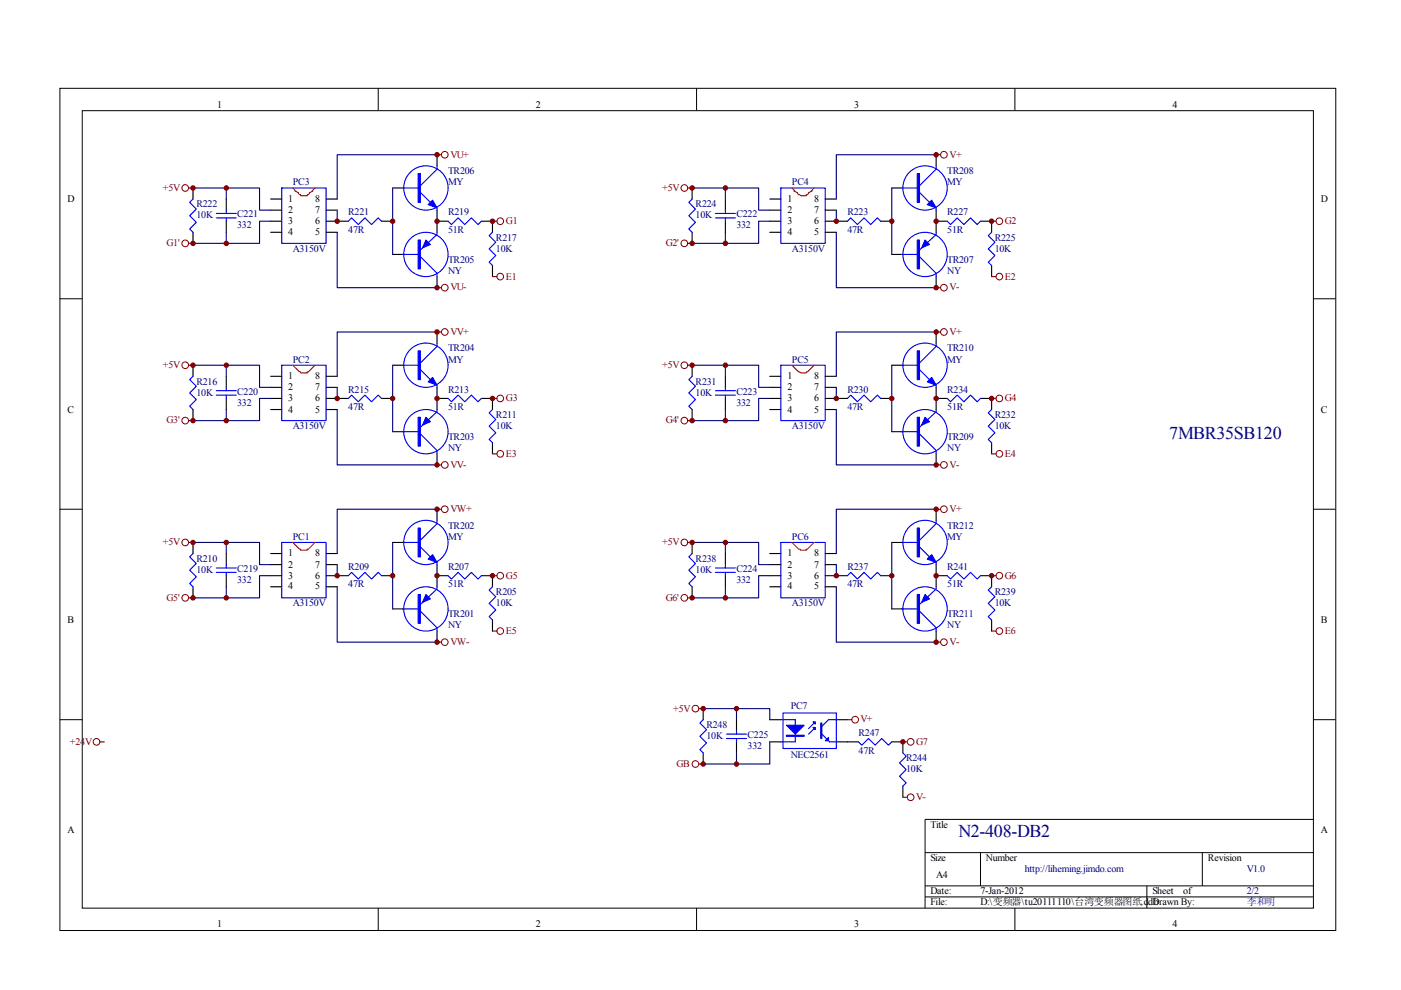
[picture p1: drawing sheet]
<svg xmlns="http://www.w3.org/2000/svg" width="297mm" height="210mm" viewBox="0 0 297 210" stroke-linecap="round" stroke-linejoin="round" font-family="sans-serif">
<g fill="none" stroke="#000" stroke-width=".21">
<path d="M12.7 18.7h270.5v178.6h-270.5zM80.2 18.7v4.7M147.7 18.7v4.7M215.2 18.7v4.7M17.4 23.5h261.1v169h-261.1zM12.7 63.3h4.7M278.4 63.3h4.7M12.7 108h4.7M278.4 108h4.7M12.7 152.6h4.7M278.4 152.6h4.7M278.4 173.7h-82.3v18.8"/>
<path d="M80.2 192.5v4.7M147.7 192.5v4.7M196.1 180.8h82.3M196.1 187.8h82.3M196.1 190.2h82.3M207.9 180.8v7M215.2 192.5v4.7M243.2 187.8v4.7M254.9 180.8v7"/>
</g>
<g fill="none" stroke="#000" stroke-width=".23">
<path d="M40.9 39.9v2.3M83.2 39.9h2.4M92.7 32.8v2.4M146.7 39.9v2.3M189.1 39.9h2.3M198.5 32.8v2.4M40.9 49.3v2.3M48 42.2v2.4M48 46.9v2.4M57.4 42.2h2.3M57.4 44.6h2.3M57.4 46.9h2.3"/>
<path d="M57.4 49.3h2.3M69.1 42.2h2.4M69.1 44.6h2.4M69.1 46.9h4.7M69.1 49.3h2.4M80.9 46.9h2.3M83.2 53.9h2.4M92.7 46.9h2.3M92.7 44.6v4.7M92.7 58.6v2.4M102.1 46.9h2.3v2.4M104.4 56.3v2.3"/>
<path d="M146.7 49.3v2.3M153.8 42.2v2.4M153.8 46.9v2.4M163.2 42.2h2.4M163.2 44.6h2.4M163.2 46.9h2.4M163.2 49.3h2.4M175 42.2h2.3M175 44.6h2.3M175 46.9h4.7M175 49.3h2.3M186.7 46.9h2.4"/>
<path d="M189.1 53.9h2.3M198.5 44.6v4.7M198.5 58.6v2.4M198.5 46.9h2.3M207.9 46.9h2.3v2.4M210.2 56.3v2.3M40.9 77.4v2.4M48 79.8v2.3M57.4 79.8h2.3M69.1 79.8h2.4M83.2 77.4h2.4M92.7 70.4v2.3"/>
<path d="M146.7 77.4v2.4M153.8 79.8v2.3M163.2 79.8h2.4M175 79.8h2.3M189.1 77.4h2.3M198.5 70.4v2.3M40.9 86.8v2.4M48 84.5v2.3M57.4 82.1h2.3M57.4 84.5h2.3M57.4 86.8h2.3M69.1 82.1h2.4"/>
<path d="M69.1 84.5h4.7M69.1 86.8h2.4M80.9 84.5h2.3M83.2 91.5h2.4M92.7 84.5h2.3M92.7 82.1v4.7M92.7 96.2v2.4M102.1 84.5h2.3v2.3M104.4 93.9v2.3M146.7 86.8v2.4M153.8 84.5v2.3M163.2 82.1h2.4"/>
<path d="M163.2 84.5h2.4M163.2 86.8h2.4M175 82.1h2.3M175 84.5h4.7M175 86.8h2.3M186.7 84.5h2.4M189.1 91.5h2.3M198.5 84.5h2.3M198.5 82.1v4.7M198.5 96.2v2.4M207.9 84.5h2.3v2.3M210.2 93.9v2.3"/>
<path d="M40.9 115v2.4M48 117.4v2.3M57.4 117.4h2.3M57.4 119.7h2.3M69.1 117.4h2.4M69.1 119.7h2.4M83.2 115h2.4M92.7 108v2.3M92.7 119.7v4.7M146.7 115v2.4M153.8 117.4v2.3M163.2 117.4h2.4"/>
<path d="M163.2 119.7h2.4M175 117.4h2.3M175 119.7h2.3M189.1 115h2.3M198.5 108v2.3M198.5 119.7v4.7M40.9 124.4v2.4M48 122.1v2.3M57.4 122.1h2.3M57.4 124.4h2.3M69.1 122.1h4.7M69.1 124.4h2.4"/>
<path d="M80.9 122.1h2.3M83.2 129.1h2.4M92.7 122.1h2.3M92.7 133.8v2.4M102.1 122.1h2.3v2.3M104.4 131.5v2.3M146.7 124.4v2.4M153.8 122.1v2.3M163.2 122.1h2.4M163.2 124.4h2.4M175 122.1h4.7M175 124.4h2.3"/>
<path d="M186.7 122.1h2.4M189.1 129.1h2.3M198.5 133.8v2.4M198.5 122.1h2.3M207.9 122.1h2.3v2.3M210.2 131.5v2.3M149.1 150.2v2.4M149.1 159.6v2.4M156.2 152.6v2.3M156.2 157.3v2.3M163.2 152.6h2.4M163.2 157.3h2.4"/>
<path d="M177.3 152.6h2.4M177.3 157.3h4.7M189.1 157.3h2.3v2.3M191.4 166.7v2.3"/>
</g>
<g fill="none" stroke="#00f" stroke-width=".23">
<path d="M59.7 39.9h9.4v11.7h-9.4zM85.6 39.9h3.5M92.7 35.2v.7l-3.6 3.5M165.6 39.9h9.4v11.7h-9.4zM191.4 39.9h3.6M198.5 35.2v.7l-3.5 3.5M40.9 42.2l-.7 .7 1.4 1.4-1.4 1.4 1.4 1.4-1.4 1.4 .7 .8M45.9 45.3h4.2M45.9 46.2h4.2M48 44.6v.7M48 46.2v.7M73.8 46.9l.7-.7 1.5 1.4 1.4-1.4 1.4 1.4 1.4-1.4 .7 .7"/>
<path d="M85.4 53.9h3.3M89.1 54.4l3.6 3.5v.7M89.1 40.8l2.1 2.1M92.7 49.3v.4l-3.6 3.3M92.7 44.1v.5M95 46.9l.7 .7 1.4-1.4 1.4 1.4 1.4-1.4 1.5 1.4 .7-.7M104.4 49.3l-.7 .7 1.4 1.4-1.4 1.4 1.4 1.4-1.4 1.4 .7 .7M146.7 42.2l-.7 .7 1.4 1.4-1.4 1.4 1.4 1.4-1.4 1.4 .7 .8M151.7 45.3h4.2M151.7 46.2h4.2M153.8 44.6v.7M153.8 46.2v.7"/>
<path d="M179.7 46.9l.7-.7 1.4 1.4 1.4-1.4 1.4 1.4 1.4-1.4 .7 .7M191.2 53.9h3.3M195 54.4l3.5 3.5v.7M195 40.8l2.1 2.1M198.5 49.3v.4l-3.5 3.3M198.5 44.1v.5M200.8 46.9l.7 .7 1.4-1.4 1.5 1.4 1.4-1.4 1.4 1.4 .7-.7M210.2 49.3l-.7 .7 1.4 1.4-1.4 1.4 1.4 1.4-1.4 1.4 .7 .7M40.9 79.8l-.7 .7 1.4 1.4-1.4 1.4 1.4 1.4-1.4 1.4 .7 .7M59.7 77.4h9.4v11.8h-9.4zM85.6 77.4h3.5M89.1 78.4l2.1 2.1"/>
<path d="M92.7 72.7v.7l-3.6 3.6M146.7 79.8l-.7 .7 1.4 1.4-1.4 1.4 1.4 1.4-1.4 1.4 .7 .7M165.6 77.4h9.4v11.8h-9.4zM191.4 77.4h3.6M195 78.4l2.1 2.1M198.5 72.7v.7l-3.5 3.6M45.9 82.8h4.2M45.9 83.8h4.2M48 82.1v.7M48 83.8v.7M73.8 84.5l.7-.7 1.5 1.4 1.4-1.4 1.4 1.4 1.4-1.4 .7 .7M85.4 91.5h3.3"/>
<path d="M89.1 92l3.6 3.5v.7M92.7 86.8v.5l-3.6 3.3M92.7 81.7v.4M95 84.5l.7 .7 1.4-1.4 1.4 1.4 1.4-1.4 1.5 1.4 .7-.7M104.4 86.8l-.7 .7 1.4 1.4-1.4 1.5 1.4 1.4-1.4 1.4 .7 .7M151.7 82.8h4.2M151.7 83.8h4.2M153.8 82.1v.7M153.8 83.8v.7M179.7 84.5l.7-.7 1.4 1.4 1.4-1.4 1.4 1.4 1.4-1.4 .7 .7M191.2 91.5h3.3M195 92l3.5 3.5v.7"/>
<path d="M198.5 86.8v.5l-3.5 3.3M198.5 81.7v.4M200.8 84.5l.7 .7 1.4-1.4 1.5 1.4 1.4-1.4 1.4 1.4 .7-.7M210.2 86.8l-.7 .7 1.4 1.4-1.4 1.5 1.4 1.4-1.4 1.4 .7 .7M40.9 117.4l-.7 .7 1.4 1.4-1.4 1.4 1.4 1.4-1.4 1.4 .7 .7M48 119.7v.7M59.7 115h9.4v11.8h-9.4zM85.6 115h3.5M89.1 116l2.1 2.1M92.7 110.3v.7l-3.6 3.5M92.7 119.2v.5M146.7 117.4l-.7 .7 1.4 1.4-1.4 1.4 1.4 1.4-1.4 1.4 .7 .7"/>
<path d="M153.8 119.7v.7M165.6 115h9.4v11.8h-9.4zM191.4 115h3.6M195 116l2.1 2.1M198.5 110.3v.7l-3.5 3.5M198.5 119.2v.5M45.9 120.4h4.2M45.9 121.4h4.2M48 121.4v.7M73.8 122.1l.7-.7 1.5 1.4 1.4-1.4 1.4 1.4 1.4-1.4 .7 .7M85.4 129.1h3.3M89.1 129.6l3.6 3.5v.7"/>
<path d="M92.7 124.4v.5l-3.6 3.3M95 122.1l.7 .7 1.4-1.4 1.4 1.4 1.4-1.4 1.5 1.4 .7-.7M104.4 124.4l-.7 .7 1.4 1.4-1.4 1.4 1.4 1.4-1.4 1.5 .7 .7M151.7 120.4h4.2M151.7 121.4h4.2M153.8 121.4v.7M179.7 122.1l.7-.7 1.4 1.4 1.4-1.4 1.4 1.4 1.4-1.4 .7 .7M191.2 129.1h3.3M195 129.6l3.5 3.5v.7M198.5 124.4v.5l-3.5 3.3M200.8 122.1l.7 .7 1.4-1.4 1.5 1.4 1.4-1.4 1.4 1.4 .7-.7M210.2 124.4l-.7 .7 1.4 1.4-1.4 1.4 1.4 1.4-1.4 1.5 .7 .7"/>
<path d="M149.1 152.6l-.7 .7 1.4 1.4-1.4 1.4 1.4 1.4-1.4 1.4 .7 .7M154 155.6h4.3M154 156.6h4.3M156.2 154.9v.7M156.2 156.6v.7M165.6 152.6h3v4.7h-3M166 151.2h11.3v7.5h-11.3zM172.8 154.2l-1.4 1.4M172.8 153.1l-1.4 1.4M174.3 155.6l1.6 1.7h1.4M177.3 152.6h-1.6l-1.4 1.4M182 157.3l.7 .7 1.4-1.4 1.4 1.4 1.5-1.4 1.4 1.4 .7-.7"/>
<path d="M191.4 159.6l.7 .7-1.4 1.5 1.4 1.4-1.4 1.4 1.4 1.4-.7 .7"/>
<circle cx="90.3" cy="39.9" r="4.7"/>
<circle cx="196.1" cy="39.9" r="4.7"/>
<circle cx="90.3" cy="53.9" r="4.7"/>
<circle cx="196.1" cy="53.9" r="4.7"/>
<circle cx="90.3" cy="77.4" r="4.7"/>
<circle cx="196.1" cy="77.4" r="4.7"/>
<circle cx="90.3" cy="91.5" r="4.7"/>
<circle cx="196.1" cy="91.5" r="4.7"/>
<circle cx="90.3" cy="115" r="4.7"/>
<circle cx="196.1" cy="115" r="4.7"/>
<circle cx="90.3" cy="129.1" r="4.7"/>
<circle cx="196.1" cy="129.1" r="4.7"/>
</g>
<path d="M62.1 39.9l.5 .4v.3l.7 .2v.2l.2 .3h.2v.2h1.4v-.2h.3l.2-.3v-.2l.7-.2v-.3l.5-.4M167.9 39.9l.5 .4v.3l.7 .2a1.27 1.27 0 0 0 1.6 .7l.5-.2 .2-.5 .7-.2v-.3l.5-.4M62.1 77.4l1.4 1.4h.2v.3h1.4v-.3h.3l1.4-1.4M167.9 77.4l.2 .3a3.7 3.7 0 0 0 1.9 1.4h1v-.3h.2l1.4-1.4M62.1 115l1.4 1.4h.2v.3h1.4v-.3h.3l1.4-1.4M167.9 115l.2 .3a3.7 3.7 0 0 0 1.9 1.4h1v-.3h.2l1.4-1.4" fill="none" stroke="#f00" stroke-width=".23"/>
<g fill="#00f" stroke="#00f" stroke-width=".23">
<path d="M197.5 80l1 1.7-1.9-.7z"/>
<path d="M196.1 88.5l1 .9-1.7 .7z"/>
<path d="M196.6 118.5l.9-.9 1 1.6z"/>
<path d="M196.1 126.1l1 .9-1.7 .7z"/>
<path d="M90.8 43.4l.9-1 1 1.7z"/>
<path d="M90.3 50.9l.9 .9-1.6 .7z"/>
<path d="M90.8 81l.9-1 1 1.7z"/>
<path d="M90.3 88.5l.9 .9-1.6 .7z"/>
<path d="M90.8 118.5l.9-.9 1 1.6z"/>
<path d="M90.3 126.1l.9 .9-1.6 .7z"/>
<path d="M197.5 42.4l1 1.7-1.9-.7z"/>
<path d="M196.1 50.9l1 .9-1.7 .7z"/>
<path d="M166.7 153.8h3.8l-1.9 1.8z"/>
<path d="M172.4 153.1h.4v.4z"/>
<path d="M172.4 154.2h.4v.5z"/>
<path d="M175.7 156.4v.7h-.7z"/>
<path d="M194.5 74.4h.5v6.1h-.5z" fill-rule="evenodd"/>
<path d="M194.5 88.5h.5v6.1h-.5z" fill-rule="evenodd"/>
<path d="M194.5 112h.5v6.1h-.5z" fill-rule="evenodd"/>
<path d="M194.5 126.1h.5v6.1h-.5z" fill-rule="evenodd"/>
<path d="M88.7 36.8h.4v6.1h-.4z" fill-rule="evenodd"/>
<path d="M88.7 50.9h.4v6.1h-.4z" fill-rule="evenodd"/>
<path d="M88.7 74.4h.4v6.1h-.4z" fill-rule="evenodd"/>
<path d="M88.7 88.5h.4v6.1h-.4z" fill-rule="evenodd"/>
<path d="M88.7 112h.4v6.1h-.4z" fill-rule="evenodd"/>
<path d="M88.7 126.1h.4v6.1h-.4z" fill-rule="evenodd"/>
<path d="M194.5 36.8h.5v6.1h-.5z" fill-rule="evenodd"/>
<path d="M194.5 50.9h.5v6.1h-.5z" fill-rule="evenodd"/>
<path d="M166.7 155.9h3.8v.2h-3.8z" fill-rule="evenodd"/>
<path d="M174 153.3h.3v3.3h-.3z" fill-rule="evenodd"/>
</g>
<g fill="none" stroke="#800000" stroke-width=".21">
<circle cx="39.3" cy="39.9" r=".71"/>
<circle cx="94.3" cy="32.8" r=".71"/>
<circle cx="145.1" cy="39.9" r=".7"/>
<circle cx="200.1" cy="32.8" r=".71"/>
<circle cx="39.3" cy="51.6" r=".71"/>
<circle cx="106.1" cy="46.9" r=".71"/>
<circle cx="106.1" cy="58.6" r=".71"/>
<circle cx="145.1" cy="51.6" r=".71"/>
<circle cx="211.9" cy="46.9" r=".7"/>
<circle cx="211.9" cy="58.6" r=".7"/>
<circle cx="39.3" cy="77.4" r=".71"/>
<circle cx="94.3" cy="61" r=".71"/>
<circle cx="94.3" cy="70.4" r=".71"/>
<circle cx="145.1" cy="77.4" r=".7"/>
<circle cx="200.1" cy="70.4" r=".7"/>
<circle cx="200.1" cy="61" r=".7"/>
<circle cx="39.3" cy="89.2" r=".71"/>
<circle cx="94.3" cy="98.6" r=".71"/>
<circle cx="106.1" cy="96.2" r=".71"/>
<circle cx="106.1" cy="84.5" r=".71"/>
<circle cx="145.1" cy="89.2" r=".7"/>
<circle cx="200.1" cy="98.6" r=".71"/>
<circle cx="211.9" cy="96.2" r=".71"/>
<circle cx="211.9" cy="84.5" r=".7"/>
<circle cx="39.3" cy="115" r=".71"/>
<circle cx="94.3" cy="108" r=".71"/>
<circle cx="145.1" cy="115" r=".7"/>
<circle cx="200.1" cy="108" r=".7"/>
<circle cx="39.3" cy="126.8" r=".71"/>
<circle cx="94.3" cy="136.2" r=".71"/>
<circle cx="106.1" cy="133.8" r=".71"/>
<circle cx="106.1" cy="122.1" r=".71"/>
<circle cx="145.1" cy="126.8" r=".71"/>
<circle cx="200.1" cy="136.2" r=".7"/>
<circle cx="211.9" cy="133.8" r=".7"/>
<circle cx="211.9" cy="122.1" r=".7"/>
<circle cx="20.5" cy="157.3" r=".71"/>
<circle cx="147.5" cy="150.2" r=".71"/>
<circle cx="181.3" cy="152.6" r=".71"/>
<circle cx="193.1" cy="157.3" r=".71"/>
<circle cx="147.5" cy="162" r=".71"/>
<circle cx="193.1" cy="169" r=".71"/>
</g>
<g fill="none" stroke="#800000" stroke-width=".23">
<path d="M40 39.9h.9M92.7 32.8h.9M145.8 39.9h.9M198.5 32.8h.9M40 51.6h.9M104.4 46.9h1M104.4 58.6h1M145.8 51.6h.9M210.2 46.9h1M210.2 58.6h1M40 77.4h.9M92.7 70.4h.9"/>
<path d="M92.7 61h.9M145.8 77.4h.9M198.5 70.4h.9M198.5 61h.9M40 89.2h.9M92.7 98.6h.9M104.4 84.5h1M104.4 96.2h1M145.8 89.2h.9M198.5 98.6h.9M210.2 84.5h1M210.2 96.2h1"/>
<path d="M40 115h.9M92.7 108h.9M145.8 115h.9M198.5 108h.9M40 126.8h.9M92.7 136.2h.9M104.4 122.1h1M104.4 133.8h1M145.8 126.8h.9M198.5 136.2h.9M210.2 122.1h1M210.2 133.8h1"/>
<path d="M21.2 157.3h.9M148.2 150.2h.9M179.7 152.6h.9M191.4 157.3h1M148.2 162h.9M191.4 169h1"/>
</g>
<g fill="none" stroke="#000080" stroke-width=".23">
<path d="M40.9 39.9h14.1v4.7h2.4M48 39.9v2.3M83.2 39.9v14M92.7 32.8h-21.2v9.4M146.7 39.9h14.2v4.7h2.3M153.8 39.9v2.3M189.1 39.9v14M198.5 32.8h-21.2v9.4M48 49.3v2.3M57.4 46.9h-2.4v4.7h-14.1M71.5 49.3v11.7h21.2M71.5 44.6v2.3"/>
<path d="M153.8 49.3v2.3M163.2 46.9h-2.3v4.7h-14.2M177.3 49.3v11.7h21.2M177.3 44.6v2.3M40.9 77.4h14.1v4.7h2.4M48 77.4v2.4M83.2 77.4v14.1M92.7 70.4h-21.2v9.4M146.7 77.4h14.2v4.7h2.3M153.8 77.4v2.4M189.1 77.4v14.1M198.5 70.4h-21.2v9.4"/>
<path d="M48 86.8v2.4M57.4 84.5h-2.4v4.7h-14.1M71.5 86.8v11.8h21.2M71.5 82.1v2.4M153.8 86.8v2.4M163.2 84.5h-2.3v4.7h-14.2M177.3 86.8v11.8h21.2M177.3 82.1v2.4M40.9 115h14.1v4.7h2.4M48 115v2.4M71.5 119.7v2.4M83.2 115v14.1"/>
<path d="M92.7 108h-21.2v9.4M146.7 115h14.2v4.7h2.3M153.8 115v2.4M177.3 119.7v2.4M189.1 115v14.1M198.5 108h-21.2v9.4M48 124.4v2.4M57.4 122.1h-2.4v4.7h-14.1M71.5 124.4v11.8h21.2M153.8 124.4v2.4M163.2 122.1h-2.3v4.7h-14.2M177.3 124.4v11.8h21.2"/>
<path d="M149.1 150.2h14.1v2.4M156.2 150.2v2.4M156.2 159.6v2.4M163.2 157.3v4.7h-14.1"/>
</g>
<g fill="#800000" stroke="#800000" stroke-width=".21">
<circle cx="153.8" cy="89.2" r=".47"/>
<circle cx="177.3" cy="84.5" r=".47"/>
<circle cx="189.1" cy="84.5" r=".47"/>
<circle cx="210.2" cy="84.5" r=".47"/>
<circle cx="198.5" cy="84.5" r=".47"/>
<circle cx="198.5" cy="70.4" r=".47"/>
<circle cx="198.5" cy="98.6" r=".47"/>
<circle cx="146.7" cy="89.2" r=".47"/>
<circle cx="146.7" cy="77.4" r=".47"/>
<circle cx="153.8" cy="77.4" r=".47"/>
<circle cx="153.8" cy="51.6" r=".47"/>
<circle cx="177.3" cy="46.9" r=".47"/>
<circle cx="189.1" cy="46.9" r=".47"/>
<circle cx="210.2" cy="46.9" r=".47"/>
<circle cx="198.5" cy="46.9" r=".47"/>
<circle cx="198.5" cy="32.8" r=".47"/>
<circle cx="198.5" cy="61" r=".47"/>
<circle cx="146.7" cy="51.6" r=".47"/>
<circle cx="146.7" cy="39.9" r=".47"/>
<circle cx="153.8" cy="39.9" r=".47"/>
<circle cx="177.3" cy="122.1" r=".47"/>
<circle cx="189.1" cy="122.1" r=".47"/>
<circle cx="210.2" cy="122.1" r=".47"/>
<circle cx="198.5" cy="122.1" r=".47"/>
<circle cx="198.5" cy="108" r=".47"/>
<circle cx="198.5" cy="136.2" r=".47"/>
<circle cx="146.7" cy="126.8" r=".47"/>
<circle cx="146.7" cy="115" r=".47"/>
<circle cx="153.8" cy="126.8" r=".47"/>
<circle cx="153.8" cy="115" r=".47"/>
<circle cx="149.1" cy="162" r=".47"/>
<circle cx="149.1" cy="150.2" r=".47"/>
<circle cx="191.4" cy="157.3" r=".47"/>
<circle cx="156.1" cy="162" r=".47"/>
<circle cx="156.1" cy="150.2" r=".47"/>
<circle cx="48" cy="51.6" r=".47"/>
<circle cx="71.5" cy="46.9" r=".47"/>
<circle cx="83.2" cy="46.9" r=".47"/>
<circle cx="104.4" cy="46.9" r=".47"/>
<circle cx="92.7" cy="46.9" r=".47"/>
<circle cx="92.7" cy="32.8" r=".47"/>
<circle cx="92.7" cy="61" r=".47"/>
<circle cx="40.9" cy="51.6" r=".47"/>
<circle cx="40.9" cy="39.9" r=".47"/>
<circle cx="48" cy="39.9" r=".47"/>
<circle cx="48" cy="89.2" r=".47"/>
<circle cx="71.5" cy="84.5" r=".47"/>
<circle cx="83.2" cy="84.5" r=".47"/>
<circle cx="104.4" cy="84.5" r=".47"/>
<circle cx="92.7" cy="84.5" r=".47"/>
<circle cx="92.7" cy="70.4" r=".47"/>
<circle cx="92.7" cy="98.6" r=".47"/>
<circle cx="40.9" cy="89.2" r=".47"/>
<circle cx="40.9" cy="77.4" r=".47"/>
<circle cx="48" cy="77.4" r=".47"/>
<circle cx="71.5" cy="122.1" r=".47"/>
<circle cx="83.2" cy="122.1" r=".47"/>
<circle cx="104.4" cy="122.1" r=".47"/>
<circle cx="92.7" cy="122.1" r=".47"/>
<circle cx="92.7" cy="108" r=".47"/>
<circle cx="92.7" cy="136.2" r=".47"/>
<circle cx="40.9" cy="126.8" r=".47"/>
<circle cx="40.9" cy="115" r=".47"/>
<circle cx="48" cy="126.8" r=".47"/>
<circle cx="48" cy="115" r=".47"/>
</g>
<g font-size="3.8" fill="#000080">
<text x="247.9" y="93">7MBR35SB120</text>
<text x="203.2" y="177.5">N2-408-DB2</text>
</g>
<g font-size="2.1">
<text x="46.1" y="22.9">1</text>
<text x="113.6" y="22.9">2</text>
<text x="181.1" y="22.9">3</text>
<text x="248.6" y="22.9">4</text>
<text x="14.3" y="42.8">D</text>
<text x="61.1" y="42.8">1</text>
<text x="61.1" y="45.1">2</text>
<text x="61.1" y="47.5">3</text>
<text x="66.8" y="47.5">6</text>
<text x="66.8" y="45.1">7</text>
<text x="66.8" y="42.8">8</text>
<text x="167" y="42.8">1</text>
<text x="167" y="45.1">2</text>
<text x="167" y="47.5">3</text>
<text x="172.6" y="47.5">6</text>
<text x="172.6" y="45.1">7</text>
<text x="172.6" y="42.8">8</text>
<text x="280.1" y="42.8">D</text>
<text x="61.1" y="49.9">4</text>
<text x="66.8" y="49.9">5</text>
<text x="167" y="49.9">4</text>
<text x="172.6" y="49.9">5</text>
<text x="61.1" y="80.4">1</text>
<text x="61.1" y="82.7">2</text>
<text x="66.8" y="82.7">7</text>
<text x="66.8" y="80.4">8</text>
<text x="167" y="80.4">1</text>
<text x="167" y="82.7">2</text>
<text x="172.6" y="82.7">7</text>
<text x="172.6" y="80.4">8</text>
<text x="14.3" y="87.5">C</text>
<text x="61.1" y="85.1">3</text>
<text x="61.1" y="87.5">4</text>
<text x="66.8" y="87.5">5</text>
<text x="66.8" y="85.1">6</text>
<text x="167" y="85.1">3</text>
<text x="167" y="87.5">4</text>
<text x="172.6" y="87.5">5</text>
<text x="172.6" y="85.1">6</text>
<text x="280.1" y="87.5">C</text>
<text x="61.1" y="118">1</text>
<text x="66.8" y="118">8</text>
<text x="167" y="118">1</text>
<text x="172.6" y="118">8</text>
<text x="61.1" y="120.3">2</text>
<text x="61.1" y="122.7">3</text>
<text x="61.1" y="125">4</text>
<text x="66.8" y="125">5</text>
<text x="66.8" y="122.7">6</text>
<text x="66.8" y="120.3">7</text>
<text x="167" y="120.3">2</text>
<text x="167" y="122.7">3</text>
<text x="167" y="125">4</text>
<text x="172.6" y="125">5</text>
<text x="172.6" y="122.7">6</text>
<text x="172.6" y="120.3">7</text>
<text x="14.3" y="132.1">B</text>
<text x="280.1" y="132.1">B</text>
<text x="14.3" y="176.7">A</text>
<text x="197.3" y="175.5">Title</text>
<text x="280.1" y="176.7">A</text>
<text x="197.3" y="182.6">Size</text>
<text x="209" y="182.6">Number</text>
<text x="256.1" y="182.6">Revision</text>
<text x="197.3" y="189.6">Date:</text>
<text x="197.3" y="192">File:</text>
<text x="198.5" y="186.1">A4</text>
<text x="207.9" y="189.6">7-Jan-2012</text>
<text x="207.9" y="192">D:\变频器\tu20111110\台湾变频器图纸.ddb</text>
<text x="244.3" y="189.6">Sheet</text>
<text x="244.3" y="192">Drawn By:</text>
<text x="250.9" y="189.6">of</text>
<text x="46.1" y="196.6">1</text>
<text x="113.6" y="196.6">2</text>
<text x="181.1" y="196.6">3</text>
<text x="248.6" y="196.6">4</text>
</g>
<g font-size="2.1" fill="#800000">
<text x="95.5" y="33.5">VU+</text>
<text x="201.3" y="33.5">V+</text>
<text x="34.5" y="40.5">+5V</text>
<text x="140.4" y="40.5">+5V</text>
<text x="107.3" y="47.5">G1</text>
<text x="213" y="47.5">G2</text>
<text x="35.3" y="52.2">G1'</text>
<text x="141.1" y="52.2">G2'</text>
<text x="107.3" y="59.3">E1</text>
<text x="213" y="59.3">E2</text>
<text x="95.5" y="61.6">VU-</text>
<text x="201.3" y="61.6">V-</text>
<text x="95.5" y="71">VV+</text>
<text x="201.3" y="71">V+</text>
<text x="34.5" y="78.1">+5V</text>
<text x="140.4" y="78.1">+5V</text>
<text x="35.3" y="89.8">G3'</text>
<text x="107.3" y="85.1">G3</text>
<text x="141.1" y="89.8">G4'</text>
<text x="213" y="85.1">G4</text>
<text x="95.5" y="99.2">VV-</text>
<text x="107.3" y="96.9">E3</text>
<text x="201.3" y="99.2">V-</text>
<text x="213" y="96.9">E4</text>
<text x="95.5" y="108.6">VW+</text>
<text x="201.3" y="108.6">V+</text>
<text x="34.5" y="115.6">+5V</text>
<text x="140.4" y="115.6">+5V</text>
<text x="107.3" y="122.7">G5</text>
<text x="213" y="122.7">G6</text>
<text x="35.3" y="127.4">G5'</text>
<text x="141.1" y="127.4">G6'</text>
<text x="95.5" y="136.8">VW-</text>
<text x="107.3" y="134.4">E5</text>
<text x="201.3" y="136.8">V-</text>
<text x="213" y="134.4">E6</text>
<text x="142.7" y="150.9">+5V</text>
<text x="182.5" y="153.2">V+</text>
<text x="14.8" y="157.9">+24V</text>
<text x="194.2" y="157.9">G7</text>
<text x="143.4" y="162.6">GB</text>
<text x="194.2" y="169.6">V-</text>
</g>
<g font-size="2.1" fill="#000080">
<text x="62.1" y="39.3">PC3</text>
<text x="95" y="36.9">TR206</text>
<text x="95" y="39.3">MY</text>
<text x="167.9" y="39.3">PC4</text>
<text x="200.8" y="36.9">TR208</text>
<text x="200.8" y="39.3">MY</text>
<text x="41.7" y="44">R222</text>
<text x="41.7" y="46.3">10K</text>
<text x="50.3" y="46.1">C221</text>
<text x="73.8" y="45.6">R221</text>
<text x="95" y="45.6">R219</text>
<text x="147.5" y="44">R224</text>
<text x="147.5" y="46.3">10K</text>
<text x="156.1" y="46.1">C222</text>
<text x="179.7" y="45.6">R223</text>
<text x="200.8" y="45.6">R227</text>
<text x="50.3" y="48.4">332</text>
<text x="62.1" y="53.4">A3150V</text>
<text x="73.8" y="49.4">47R</text>
<text x="95" y="49.4">51R</text>
<text x="105.2" y="51.1">R217</text>
<text x="105.2" y="53.4">10K</text>
<text x="156.1" y="48.4">332</text>
<text x="167.9" y="53.4">A3150V</text>
<text x="179.7" y="49.4">47R</text>
<text x="200.8" y="49.4">51R</text>
<text x="210.9" y="51.1">R225</text>
<text x="210.9" y="53.4">10K</text>
<text x="95" y="55.7">TR205</text>
<text x="95" y="58.1">NY</text>
<text x="200.8" y="55.7">TR207</text>
<text x="200.8" y="58.1">NY</text>
<text x="62.1" y="76.9">PC2</text>
<text x="95" y="74.5">TR204</text>
<text x="95" y="76.9">MY</text>
<text x="167.9" y="76.9">PC5</text>
<text x="200.8" y="74.5">TR210</text>
<text x="200.8" y="76.9">MY</text>
<text x="41.7" y="81.5">R216</text>
<text x="41.7" y="83.9">10K</text>
<text x="50.3" y="83.7">C220</text>
<text x="73.8" y="83.2">R215</text>
<text x="95" y="83.2">R213</text>
<text x="147.5" y="81.5">R231</text>
<text x="147.5" y="83.9">10K</text>
<text x="156.1" y="83.7">C223</text>
<text x="179.7" y="83.2">R230</text>
<text x="200.8" y="83.2">R234</text>
<text x="50.3" y="86">332</text>
<text x="73.8" y="87">47R</text>
<text x="95" y="87">51R</text>
<text x="105.2" y="88.6">R211</text>
<text x="156.1" y="86">332</text>
<text x="179.7" y="87">47R</text>
<text x="200.8" y="87">51R</text>
<text x="210.9" y="88.6">R232</text>
<text x="62.1" y="90.9">A3150V</text>
<text x="95" y="93.3">TR203</text>
<text x="95" y="95.7">NY</text>
<text x="105.2" y="90.9">10K</text>
<text x="167.9" y="90.9">A3150V</text>
<text x="200.8" y="93.3">TR209</text>
<text x="200.8" y="95.7">NY</text>
<text x="210.9" y="90.9">10K</text>
<text x="95" y="112.1">TR202</text>
<text x="200.8" y="112.1">TR212</text>
<text x="41.7" y="119.1">R210</text>
<text x="62.1" y="114.5">PC1</text>
<text x="95" y="114.5">MY</text>
<text x="147.5" y="119.1">R238</text>
<text x="167.9" y="114.5">PC6</text>
<text x="200.8" y="114.5">MY</text>
<text x="41.7" y="121.5">10K</text>
<text x="50.3" y="121.3">C219</text>
<text x="50.3" y="123.6">332</text>
<text x="73.8" y="120.7">R209</text>
<text x="73.8" y="124.6">47R</text>
<text x="95" y="120.7">R207</text>
<text x="95" y="124.6">51R</text>
<text x="147.5" y="121.5">10K</text>
<text x="156.1" y="121.3">C224</text>
<text x="156.1" y="123.6">332</text>
<text x="179.7" y="120.7">R237</text>
<text x="179.7" y="124.6">47R</text>
<text x="200.8" y="120.7">R241</text>
<text x="200.8" y="124.6">51R</text>
<text x="62.1" y="128.5">A3150V</text>
<text x="95" y="130.9">TR201</text>
<text x="105.2" y="126.2">R205</text>
<text x="105.2" y="128.5">10K</text>
<text x="167.9" y="128.5">A3150V</text>
<text x="200.8" y="130.9">TR211</text>
<text x="210.9" y="126.2">R239</text>
<text x="210.9" y="128.5">10K</text>
<text x="95" y="133.2">NY</text>
<text x="200.8" y="133.2">NY</text>
<text x="149.8" y="154.4">R248</text>
<text x="167.6" y="150.4">PC7</text>
<text x="149.8" y="156.7">10K</text>
<text x="158.5" y="156.5">C225</text>
<text x="158.5" y="158.8">332</text>
<text x="167.6" y="160.7">NEC2561</text>
<text x="182" y="156.1">R247</text>
<text x="182" y="159.8">47R</text>
<text x="192.1" y="161.4">R244</text>
<text x="192.1" y="163.8">10K</text>
<text x="217.3" y="184.9">http://liheming.jimdo.com</text>
<text x="264.3" y="184.9">V1.0</text>
<text x="264.3" y="189.6">2/2</text>
<text x="264.3" y="192">李和明</text>
</g>
</svg>
